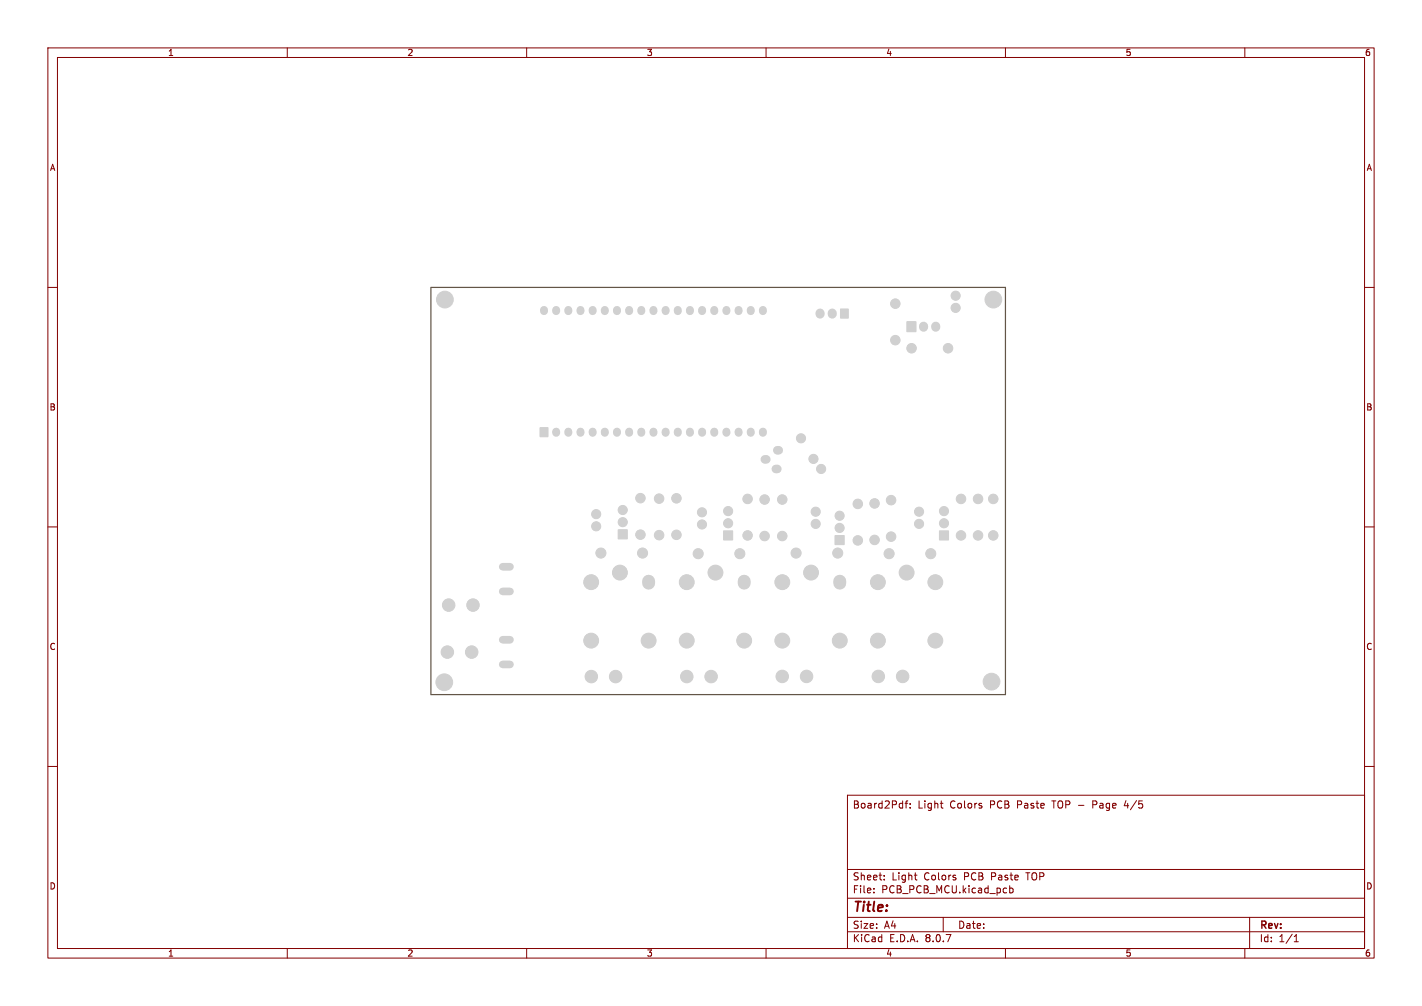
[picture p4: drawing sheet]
<svg xmlns="http://www.w3.org/2000/svg" width="297mm" height="210mm" viewBox="0 0 297 210" stroke-linecap="round" stroke-linejoin="round" font-family="sans-serif">
<g fill="#eee" stroke="#eee" stroke-width=".21">
<path d="M174.5 111.8h1.8v1.8h-1.8z"/>
<path d="M112.8 89.3h1.6v1.8h-1.6z"/>
<path d="M175.6 64.6h1.5v1.8h-1.5z"/>
<path d="M196.3 110.9h1.8v1.8h-1.8z"/>
<path d="M151.2 110.9h1.8v1.8h-1.8z"/>
<path d="M189.5 67.2h1.8v2h-1.8z"/>
<path d="M129.2 110.6h1.8v1.8h-1.8z"/>
<circle cx="167.3" cy="91.5" r=".9"/>
<circle cx="163.4" cy="121.5" r="1.5"/>
<circle cx="163.4" cy="133.7" r="1.5"/>
<circle cx="175.4" cy="133.7" r="1.5"/>
<circle cx="169.4" cy="119.5" r="1.5"/>
<circle cx="146.6" cy="109.5" r=".9"/>
<circle cx="146.6" cy="106.9" r=".9"/>
<circle cx="199.6" cy="61.7" r=".9"/>
<circle cx="199.6" cy="64.3" r=".9"/>
<circle cx="156.1" cy="111.8" r=".94"/>
<circle cx="156.1" cy="104.2" r=".94"/>
<circle cx="145.8" cy="115.6" r="1"/>
<circle cx="154.5" cy="115.6" r="1"/>
<circle cx="175.4" cy="110.2" r=".9"/>
<circle cx="175.4" cy="107.7" r=".9"/>
<circle cx="179.2" cy="112.8" r=".94"/>
<circle cx="179.2" cy="105.2" r=".94"/>
<circle cx="141.3" cy="111.6" r=".94"/>
<circle cx="141.3" cy="104" r=".94"/>
<circle cx="125.5" cy="115.5" r="1"/>
<circle cx="134.2" cy="115.5" r="1"/>
<circle cx="159.7" cy="104.3" r=".94"/>
<circle cx="159.7" cy="111.9" r=".94"/>
<circle cx="204.3" cy="104.2" r=".94"/>
<circle cx="204.3" cy="111.8" r=".94"/>
<circle cx="128.6" cy="141.2" r="1.25"/>
<circle cx="123.5" cy="141.2" r="1.25"/>
<circle cx="200.7" cy="111.8" r=".94"/>
<circle cx="200.7" cy="104.2" r=".94"/>
<circle cx="124.5" cy="109.9" r=".9"/>
<circle cx="124.5" cy="107.3" r=".9"/>
<circle cx="133.8" cy="111.6" r=".94"/>
<circle cx="133.8" cy="104" r=".94"/>
<circle cx="186.1" cy="112" r=".94"/>
<circle cx="186.1" cy="104.4" r=".94"/>
<circle cx="190.4" cy="72.7" r=".94"/>
<circle cx="198" cy="72.7" r=".94"/>
<circle cx="187" cy="63.4" r=".94"/>
<circle cx="187" cy="71" r=".94"/>
<circle cx="192" cy="109.4" r=".9"/>
<circle cx="192" cy="106.8" r=".9"/>
<circle cx="148.5" cy="141.2" r="1.25"/>
<circle cx="143.4" cy="141.2" r="1.25"/>
<circle cx="93.4" cy="136.1" r="1.25"/>
<circle cx="98.5" cy="136.1" r="1.25"/>
<circle cx="123.5" cy="121.5" r="1.5"/>
<circle cx="123.5" cy="133.7" r="1.5"/>
<circle cx="135.5" cy="133.7" r="1.5"/>
<circle cx="129.5" cy="119.5" r="1.5"/>
<circle cx="143.4" cy="121.5" r="1.5"/>
<circle cx="143.4" cy="133.7" r="1.5"/>
<circle cx="155.4" cy="133.7" r="1.5"/>
<circle cx="149.4" cy="119.5" r="1.5"/>
<circle cx="197.2" cy="109.2" r=".9"/>
<circle cx="197.2" cy="106.7" r=".9"/>
<circle cx="137.7" cy="104.1" r=".94"/>
<circle cx="137.7" cy="111.7" r=".94"/>
<circle cx="171.5" cy="97.9" r=".9"/>
<circle cx="152.1" cy="109.2" r=".9"/>
<circle cx="152.1" cy="106.7" r=".9"/>
<circle cx="182.7" cy="105.1" r=".94"/>
<circle cx="182.7" cy="112.7" r=".94"/>
<circle cx="166.3" cy="115.5" r="1"/>
<circle cx="175" cy="115.5" r="1"/>
<circle cx="183.4" cy="121.5" r="1.5"/>
<circle cx="183.4" cy="133.7" r="1.5"/>
<circle cx="195.4" cy="133.7" r="1.5"/>
<circle cx="195.4" cy="121.5" r="1.5"/>
<circle cx="189.4" cy="119.5" r="1.5"/>
<circle cx="185.7" cy="115.6" r="1"/>
<circle cx="194.4" cy="115.6" r="1"/>
<circle cx="163.4" cy="141.2" r="1.25"/>
<circle cx="168.5" cy="141.2" r="1.25"/>
<circle cx="183.4" cy="141.2" r="1.25"/>
<circle cx="188.5" cy="141.2" r="1.25"/>
<circle cx="169.9" cy="95.8" r=".9"/>
<circle cx="163.4" cy="111.9" r=".94"/>
<circle cx="163.4" cy="104.3" r=".94"/>
<circle cx="207.5" cy="111.8" r=".94"/>
<circle cx="207.5" cy="104.2" r=".94"/>
<circle cx="93.7" cy="126.3" r="1.25"/>
<circle cx="98.8" cy="126.3" r="1.25"/>
<circle cx="170.4" cy="109.4" r=".9"/>
<circle cx="170.4" cy="106.8" r=".9"/>
<circle cx="130.1" cy="109" r=".9"/>
<circle cx="130.1" cy="106.5" r=".9"/>
</g>
<path d="M135.5 121.3v.4M155.4 121.3v.4M175.4 121.3v.4" fill="none" stroke="#eee" stroke-width="2.6"/>
<g fill="none" stroke="#eee" stroke-width="1.6">
<path d="M113.6 64.7v.2M116.2 64.7v.2M118.7 64.7v.2M121.2 64.7v.2M123.8 64.7v.2M126.3 64.7v.2M128.9 64.7v.2M131.4 64.7v.2M133.9 64.7v.2M136.5 64.7v.2M139 64.7v.2M141.6 64.7v.2"/>
<path d="M144.1 64.7v.2M146.6 64.7v.2M149.2 64.7v.2M151.7 64.7v.2M154.3 64.7v.2M156.8 64.7v.2M159.3 64.7v.2M116.2 90.1v.2M118.7 90.1v.2M121.2 90.1v.2M123.8 90.1v.2M126.3 90.1v.2"/>
<path d="M128.9 90.1v.2M131.4 90.1v.2M133.9 90.1v.2M136.5 90.1v.2M139 90.1v.2M141.6 90.1v.2M144.1 90.1v.2M146.6 90.1v.2M149.2 90.1v.2M151.7 90.1v.2M154.3 90.1v.2M156.8 90.1v.2"/>
<path d="M159.3 90.1v.2"/>
</g>
<path d="M105 118.3h1.5M105 133.6h1.5M105 138.7h1.5M105 123.5h1.5" fill="none" stroke="#eee" stroke-width="1.5"/>
<path d="M171.3 65.4v.2M173.8 65.4v.2M192.9 68.1v.2M195.4 68.1v.2" fill="none" stroke="#eee" stroke-width="1.8"/>
<path d="M159.7 95.9h.3M162 97.9h.3M162.4 94h.2" fill="none" stroke="#eee" stroke-width="1.7"/>
<g fill="#fff" stroke="#fff" stroke-width=".21">
<circle cx="167.3" cy="91.5" r=".45"/>
<circle cx="163.4" cy="121.5" r=".8"/>
<circle cx="163.4" cy="133.7" r=".8"/>
<circle cx="175.4" cy="133.7" r=".8"/>
<circle cx="175.4" cy="121.5" r=".8"/>
<circle cx="169.4" cy="119.5" r=".8"/>
<circle cx="146.6" cy="109.5" r=".45"/>
<circle cx="146.6" cy="106.9" r=".45"/>
<circle cx="199.6" cy="61.7" r=".45"/>
<circle cx="199.6" cy="64.3" r=".45"/>
<circle cx="156.1" cy="111.8" r=".45"/>
<circle cx="156.1" cy="104.2" r=".45"/>
<circle cx="145.8" cy="115.6" r=".5"/>
<circle cx="154.5" cy="115.6" r=".5"/>
<circle cx="92.8" cy="142.4" r="1.75"/>
<circle cx="175.4" cy="112.7" r=".5"/>
<circle cx="175.4" cy="110.2" r=".5"/>
<circle cx="175.4" cy="107.7" r=".5"/>
<circle cx="179.2" cy="112.8" r=".45"/>
<circle cx="179.2" cy="105.2" r=".45"/>
<circle cx="141.3" cy="111.6" r=".45"/>
<circle cx="141.3" cy="104" r=".45"/>
<circle cx="207.1" cy="142.3" r="1.75"/>
<circle cx="125.5" cy="115.5" r=".5"/>
<circle cx="134.2" cy="115.5" r=".5"/>
<circle cx="159.7" cy="104.3" r=".45"/>
<circle cx="159.7" cy="111.9" r=".45"/>
<circle cx="204.3" cy="104.2" r=".45"/>
<circle cx="204.3" cy="111.8" r=".45"/>
<circle cx="128.6" cy="141.2" r=".8"/>
<circle cx="123.5" cy="141.2" r=".8"/>
<circle cx="200.7" cy="111.8" r=".45"/>
<circle cx="200.7" cy="104.2" r=".45"/>
<circle cx="176.4" cy="65.5" r=".46"/>
<circle cx="173.8" cy="65.5" r=".46"/>
<circle cx="171.3" cy="65.5" r=".46"/>
<circle cx="124.5" cy="109.9" r=".45"/>
<circle cx="124.5" cy="107.3" r=".45"/>
<circle cx="133.8" cy="111.6" r=".45"/>
<circle cx="133.8" cy="104" r=".45"/>
<circle cx="186.1" cy="112" r=".45"/>
<circle cx="186.1" cy="104.4" r=".45"/>
<circle cx="162.2" cy="97.9" r=".45"/>
<circle cx="190.4" cy="72.7" r=".45"/>
<circle cx="198" cy="72.7" r=".45"/>
<circle cx="187" cy="63.4" r=".45"/>
<circle cx="187" cy="71" r=".45"/>
<circle cx="192" cy="109.4" r=".45"/>
<circle cx="192" cy="106.8" r=".45"/>
<circle cx="148.5" cy="141.2" r=".8"/>
<circle cx="143.4" cy="141.2" r=".8"/>
<circle cx="93.4" cy="136.1" r=".8"/>
<circle cx="98.5" cy="136.1" r=".8"/>
<circle cx="92.9" cy="62.5" r="1.75"/>
<circle cx="123.5" cy="121.5" r=".8"/>
<circle cx="123.5" cy="133.7" r=".8"/>
<circle cx="135.5" cy="133.7" r=".8"/>
<circle cx="135.5" cy="121.5" r=".8"/>
<circle cx="129.5" cy="119.5" r=".8"/>
<circle cx="143.4" cy="121.5" r=".8"/>
<circle cx="143.4" cy="133.7" r=".8"/>
<circle cx="155.4" cy="133.7" r=".8"/>
<circle cx="155.4" cy="121.5" r=".8"/>
<circle cx="149.4" cy="119.5" r=".8"/>
<circle cx="197.2" cy="111.8" r=".5"/>
<circle cx="197.2" cy="109.2" r=".5"/>
<circle cx="197.2" cy="106.7" r=".5"/>
<circle cx="137.7" cy="104.1" r=".45"/>
<circle cx="137.7" cy="111.7" r=".45"/>
<circle cx="171.5" cy="97.9" r=".45"/>
<circle cx="152.1" cy="111.8" r=".5"/>
<circle cx="152.1" cy="109.2" r=".5"/>
<circle cx="152.1" cy="106.7" r=".5"/>
<circle cx="182.7" cy="105.1" r=".45"/>
<circle cx="182.7" cy="112.7" r=".45"/>
<circle cx="207.5" cy="62.5" r="1.75"/>
<circle cx="166.3" cy="115.5" r=".5"/>
<circle cx="175" cy="115.5" r=".5"/>
<circle cx="183.4" cy="121.5" r=".8"/>
<circle cx="183.4" cy="133.7" r=".8"/>
<circle cx="195.4" cy="133.7" r=".8"/>
<circle cx="195.4" cy="121.5" r=".8"/>
<circle cx="189.4" cy="119.5" r=".8"/>
<circle cx="185.7" cy="115.6" r=".5"/>
<circle cx="194.4" cy="115.6" r=".5"/>
<circle cx="159.9" cy="95.9" r=".45"/>
<circle cx="162.5" cy="94" r=".45"/>
<circle cx="163.4" cy="141.2" r=".8"/>
<circle cx="168.5" cy="141.2" r=".8"/>
<circle cx="183.4" cy="141.2" r=".8"/>
<circle cx="188.5" cy="141.2" r=".8"/>
<circle cx="190.4" cy="68.2" r=".5"/>
<circle cx="192.9" cy="68.2" r=".5"/>
<circle cx="195.4" cy="68.2" r=".5"/>
<circle cx="169.9" cy="95.8" r=".45"/>
<circle cx="163.4" cy="111.9" r=".45"/>
<circle cx="163.4" cy="104.3" r=".45"/>
<circle cx="207.5" cy="111.8" r=".45"/>
<circle cx="207.5" cy="104.2" r=".45"/>
<circle cx="93.7" cy="126.3" r=".8"/>
<circle cx="98.8" cy="126.3" r=".8"/>
<circle cx="170.4" cy="109.4" r=".45"/>
<circle cx="170.4" cy="106.8" r=".45"/>
<circle cx="130.1" cy="111.5" r=".5"/>
<circle cx="130.1" cy="109" r=".5"/>
<circle cx="130.1" cy="106.5" r=".5"/>
</g>
<g fill="none" stroke="#fff" stroke-width="1">
<path d="M113.6 64.8h.1M116.2 64.8h.1M118.7 64.8h.1M121.2 64.8h.1M123.8 64.8h.1M126.3 64.8h.1M128.9 64.8h.1M131.4 64.8h.1M133.9 64.8h.1M136.5 64.8h.1M139 64.8h.1M141.6 64.8h.1"/>
<path d="M144.1 64.8h.1M146.6 64.8h.1M149.2 64.8h.1M151.7 64.8h.1M154.3 64.8h.1M156.8 64.8h.1M159.3 64.8h.1M113.6 90.2h.1M116.2 90.2h.1M118.7 90.2h.1M121.2 90.2h.1M123.8 90.2h.1"/>
<path d="M126.3 90.2h.1M128.9 90.2h.1M131.4 90.2h.1M133.9 90.2h.1M136.5 90.2h.1M139 90.2h.1M141.6 90.2h.1M144.1 90.2h.1M146.6 90.2h.1M149.2 90.2h.1M151.7 90.2h.1M154.3 90.2h.1"/>
<path d="M156.8 90.2h.1M159.3 90.2h.1"/>
</g>
<path d="M105.3 118.3h1M105.3 133.6h1M105.3 123.5h1M105.3 138.7h1" fill="none" stroke="#fff" stroke-width=".8"/>
<g fill="#d0d0d0" stroke="#d0d0d0" stroke-width=".21">
<path d="M174.4 111.8h1.9v1.9h-1.9z"/>
<path d="M112.8 89.3h1.6v1.9h-1.6z"/>
<path d="M175.6 64.5h1.6v1.9h-1.6z"/>
<path d="M196.2 110.8h1.9v1.9h-1.9z"/>
<path d="M151.1 110.8h1.9v1.9h-1.9z"/>
<path d="M189.4 67.2h1.9v2h-1.9z"/>
<path d="M129.1 110.6h1.9v1.9h-1.9z"/>
<circle cx="167.3" cy="91.5" r=".95"/>
<circle cx="163.4" cy="121.5" r="1.55"/>
<circle cx="163.4" cy="133.7" r="1.55"/>
<circle cx="175.4" cy="133.7" r="1.55"/>
<circle cx="169.4" cy="119.5" r="1.55"/>
<circle cx="146.6" cy="109.5" r=".95"/>
<circle cx="146.6" cy="106.9" r=".95"/>
<circle cx="199.6" cy="61.7" r=".95"/>
<circle cx="199.6" cy="64.3" r=".95"/>
<circle cx="156.1" cy="111.8" r=".99"/>
<circle cx="156.1" cy="104.2" r=".99"/>
<circle cx="145.8" cy="115.6" r="1.05"/>
<circle cx="154.5" cy="115.6" r="1.05"/>
<circle cx="92.8" cy="142.4" r="1.75"/>
<circle cx="175.4" cy="110.2" r=".95"/>
<circle cx="175.4" cy="107.7" r=".95"/>
<circle cx="179.2" cy="112.8" r=".99"/>
<circle cx="179.2" cy="105.2" r=".99"/>
<circle cx="141.3" cy="111.6" r=".99"/>
<circle cx="141.3" cy="104" r=".99"/>
<circle cx="207.1" cy="142.3" r="1.75"/>
<circle cx="125.5" cy="115.5" r="1.05"/>
<circle cx="134.2" cy="115.5" r="1.05"/>
<circle cx="159.7" cy="104.3" r=".99"/>
<circle cx="159.7" cy="111.9" r=".99"/>
<circle cx="204.3" cy="104.2" r=".99"/>
<circle cx="204.3" cy="111.8" r=".99"/>
<circle cx="128.6" cy="141.2" r="1.3"/>
<circle cx="123.5" cy="141.2" r="1.3"/>
<circle cx="200.7" cy="111.8" r=".99"/>
<circle cx="200.7" cy="104.2" r=".99"/>
<circle cx="124.5" cy="109.9" r=".95"/>
<circle cx="124.5" cy="107.3" r=".95"/>
<circle cx="133.8" cy="111.6" r=".99"/>
<circle cx="133.8" cy="104" r=".99"/>
<circle cx="186.1" cy="112" r=".99"/>
<circle cx="186.1" cy="104.4" r=".99"/>
<circle cx="190.4" cy="72.7" r=".99"/>
<circle cx="198" cy="72.7" r=".99"/>
<circle cx="187" cy="63.4" r=".99"/>
<circle cx="187" cy="71" r=".99"/>
<circle cx="192" cy="109.4" r=".95"/>
<circle cx="192" cy="106.8" r=".95"/>
<circle cx="148.5" cy="141.2" r="1.3"/>
<circle cx="143.4" cy="141.2" r="1.3"/>
<circle cx="93.4" cy="136.1" r="1.3"/>
<circle cx="98.5" cy="136.1" r="1.3"/>
<circle cx="92.9" cy="62.5" r="1.75"/>
<circle cx="123.5" cy="121.5" r="1.55"/>
<circle cx="123.5" cy="133.7" r="1.55"/>
<circle cx="135.5" cy="133.7" r="1.55"/>
<circle cx="129.5" cy="119.5" r="1.55"/>
<circle cx="143.4" cy="121.5" r="1.55"/>
<circle cx="143.4" cy="133.7" r="1.55"/>
<circle cx="155.4" cy="133.7" r="1.55"/>
<circle cx="149.4" cy="119.5" r="1.55"/>
<circle cx="197.2" cy="109.2" r=".95"/>
<circle cx="197.2" cy="106.7" r=".95"/>
<circle cx="137.7" cy="104.1" r=".99"/>
<circle cx="137.7" cy="111.7" r=".99"/>
<circle cx="171.5" cy="97.9" r=".95"/>
<circle cx="152.1" cy="109.2" r=".95"/>
<circle cx="152.1" cy="106.7" r=".95"/>
<circle cx="182.7" cy="105.1" r=".99"/>
<circle cx="182.7" cy="112.7" r=".99"/>
<circle cx="207.5" cy="62.5" r="1.75"/>
<circle cx="166.3" cy="115.5" r="1.05"/>
<circle cx="175" cy="115.5" r="1.05"/>
<circle cx="183.4" cy="121.5" r="1.55"/>
<circle cx="183.4" cy="133.7" r="1.55"/>
<circle cx="195.4" cy="133.7" r="1.55"/>
<circle cx="195.4" cy="121.5" r="1.55"/>
<circle cx="189.4" cy="119.5" r="1.55"/>
<circle cx="185.7" cy="115.6" r="1.05"/>
<circle cx="194.4" cy="115.6" r="1.05"/>
<circle cx="163.4" cy="141.2" r="1.3"/>
<circle cx="168.5" cy="141.2" r="1.3"/>
<circle cx="183.4" cy="141.2" r="1.3"/>
<circle cx="188.5" cy="141.2" r="1.3"/>
<circle cx="169.9" cy="95.8" r=".95"/>
<circle cx="163.4" cy="111.9" r=".99"/>
<circle cx="163.4" cy="104.3" r=".99"/>
<circle cx="207.5" cy="111.8" r=".99"/>
<circle cx="207.5" cy="104.2" r=".99"/>
<circle cx="93.7" cy="126.3" r="1.3"/>
<circle cx="98.8" cy="126.3" r="1.3"/>
<circle cx="170.4" cy="109.4" r=".95"/>
<circle cx="170.4" cy="106.8" r=".95"/>
<circle cx="130.1" cy="109" r=".95"/>
<circle cx="130.1" cy="106.5" r=".95"/>
</g>
<path d="M135.5 121.3v.4M155.4 121.3v.4M175.4 121.3v.4" fill="none" stroke="#d0d0d0" stroke-width="2.7"/>
<g fill="none" stroke="#d0d0d0" stroke-width="1.7">
<path d="M113.6 64.7v.2M116.2 64.7v.2M118.7 64.7v.2M121.2 64.7v.2M123.8 64.7v.2M126.3 64.7v.2M128.9 64.7v.2M131.4 64.7v.2M133.9 64.7v.2M136.5 64.7v.2M139 64.7v.2M141.6 64.7v.2"/>
<path d="M144.1 64.7v.2M146.6 64.7v.2M149.2 64.7v.2M151.7 64.7v.2M154.3 64.7v.2M156.8 64.7v.2M159.3 64.7v.2M116.2 90.1v.2M118.7 90.1v.2M121.2 90.1v.2M123.8 90.1v.2M126.3 90.1v.2"/>
<path d="M128.9 90.1v.2M131.4 90.1v.2M133.9 90.1v.2M136.5 90.1v.2M139 90.1v.2M141.6 90.1v.2M144.1 90.1v.2M146.6 90.1v.2M149.2 90.1v.2M151.7 90.1v.2M154.3 90.1v.2M156.8 90.1v.2"/>
<path d="M159.3 90.1v.2"/>
</g>
<path d="M105 118.3h1.5M105 133.6h1.5M105 138.7h1.5M105 123.5h1.5" fill="none" stroke="#d0d0d0" stroke-width="1.6"/>
<path d="M171.3 65.4v.2M173.8 65.4v.2M192.9 68.1v.2M195.4 68.1v.2" fill="none" stroke="#d0d0d0" stroke-width="1.9"/>
<path d="M159.7 95.9h.3M162 97.9h.3M162.4 94h.2" fill="none" stroke="#d0d0d0" stroke-width="1.8"/>
<path d="M90 60h120v85h-120z" fill="none" stroke="#635547" stroke-width=".25"/>
<g fill="none" stroke="#830000" stroke-width=".21">
<path d="M10 10h277v190h-277zM12 12h273v186h-273zM60 10v2M110 10v2M160 10v2M210 10v2M260 10v2M10 60h2M285 60h2M10 110h2M285 110h2M10 160h2"/>
<path d="M177 166h108v32h-108zM189 167.7h.6M189.6 167.2l-.4 .2v1.3M190.1 168.6v.1M190.1 167.8v.1M196.4 167.7h.6M196.8 168.7h.2M228.2 168h.6M228.8 167.2h-.6v1.5M235.2 167.1l-.4 1.1h.9M285 160h2M60 198v2"/>
<path d="M110 198v2M160 198v2M177 194.5h108M177 191.5h108M177 187.5h108M177 181.5h108M182.5 186.3v.1M182.5 185.5v.1M184.7 183.6v.1M184.7 182.8v.1M191 182.7h.5M191.4 183.7h.1"/>
<path d="M197 191.5v3M210 198v2M210.9 184.9v1.5M210.9 185.5l.4-.1 .3 .3-.1 .6h-.6M260 198v2M261 191.5v6.5M270.3 196.6h.9M270.3 195.5l.4-.4v1.5"/>
</g>
<text font-size="2.8" fill="#830000" x="178" y="190.9">Title:</text>
<g font-size="2.1" fill="#830000">
<text x="178" y="169">Board2Pdf:</text>
<text x="191.7" y="169">Light</text>
<text x="198.4" y="169">Colors</text>
<text x="206.9" y="169">PCB</text>
<text x="212.7" y="169">Paste</text>
<text x="220.2" y="169">TOP -</text>
<text x="228.8" y="169">Page</text>
<text x="235.6" y="169">4/5</text>
<text x="178" y="184">Sheet:</text>
<text x="186.2" y="184">Light</text>
<text x="193" y="184">Colors</text>
<text x="201.5" y="184">PCB</text>
<text x="207.2" y="184">Paste</text>
<text x="214.8" y="184">TOP</text>
<text x="178" y="186.7">File:</text>
<text x="184.1" y="186.7">PCB_PCB_MCU.kicad_pcb</text>
<text x="178" y="196.9">KiCad</text>
<text x="178" y="194.1">Size:</text>
<text x="184.7" y="194.1">A4</text>
<text x="185.7" y="196.9">E.D.A.</text>
<text x="193.3" y="196.9">8.0.7</text>
<text x="200" y="194.1">Date:</text>
<text x="263" y="194.3">Rev:</text>
<text x="263" y="196.9">Id:</text>
<text x="267.1" y="196.9">1/1</text>
</g>
<g font-size="1.8" fill="#830000">
<text x="35" y="11.9">1</text>
<text x="85" y="11.9">2</text>
<text x="135" y="11.9">3</text>
<text x="185" y="11.9">4</text>
<text x="235" y="11.9">5</text>
<text x="285" y="11.9">6</text>
<text x="10.3" y="35.9">A</text>
<text x="285.4" y="35.9">A</text>
<text x="10.3" y="85.9">B</text>
<text x="285.3" y="85.9">B</text>
<text x="10.3" y="135.9">C</text>
<text x="285.3" y="135.9">C</text>
<text x="10.3" y="185.9">D</text>
<text x="285.3" y="185.9">D</text>
<text x="35" y="199.9">1</text>
<text x="85" y="199.9">2</text>
<text x="135" y="199.9">3</text>
<text x="185" y="199.9">4</text>
<text x="235" y="199.9">5</text>
<text x="285" y="199.9">6</text>
</g>
</svg>
